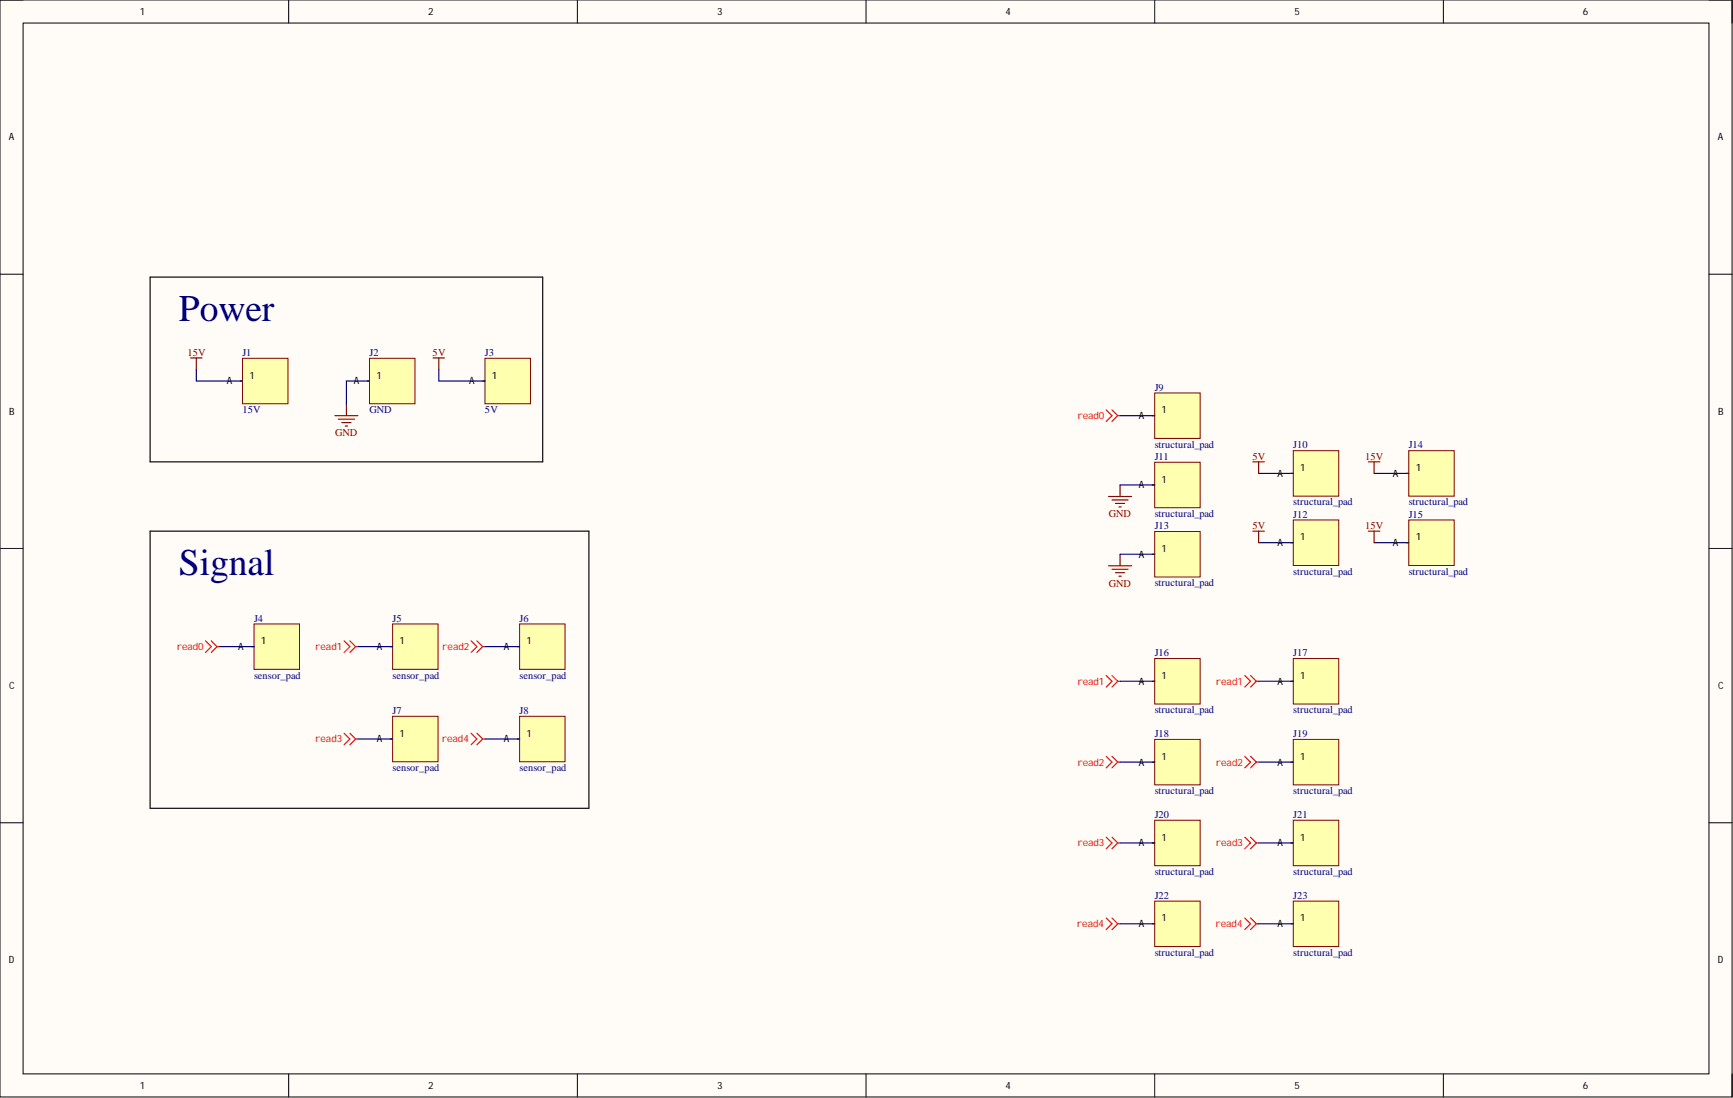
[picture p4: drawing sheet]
<svg xmlns="http://www.w3.org/2000/svg" width="381mm" height="241mm" viewBox="0 0 381 241" stroke-linecap="round" stroke-linejoin="round" font-family="sans-serif">
<path d="M0 0h380.8v241.1h-380.8z" fill-rule="evenodd" fill="#fffcf8"/>
<path d="M0 0h380.8v241.1h-380.8z" fill="none" stroke="#000" stroke-width=".22"/>
<path d="M5.1 5.1h370.6v230.9h-370.6z" fill-rule="evenodd" fill="#fffcf8"/>
<g fill="none" stroke="#000" stroke-width=".22">
<path d="M0 0h5.1M63.5 0v5.1M126.9 0v5.1M190.4 0v5.1M253.9 0v5.1M317.3 0v5.1M375.7 0h5.1v5.1M5.1 5.1h370.6v230.9h-370.6zM0 60.3h5.1M375.7 60.3h5.1M0 120.5h5.1M375.7 120.5h5.1"/>
<path d="M0 180.8h5.1M375.7 180.8h5.1M63.5 236v5.1M126.9 236v5.1M190.4 236v5.1M253.9 236v5.1M317.3 236v5.1M380.8 236v5.1"/>
</g>
<path d="M41.9 78.7h2.5M43.2 78.7v2.5M95.2 78.7h2.5M96.5 78.7v2.5M73.6 91.3h5.1M74.4 92.1h3.5M75.1 92.9h2.1M75.9 93.6h.5M76.2 88.8v2.5" fill="none" stroke="#800000" stroke-width=".25"/>
<path d="M33 60.9h86.3v40.6h-86.3zM33 116.7h96.5v60.9h-96.5z" fill="none" stroke="#000" stroke-width=".25"/>
<g fill="none" stroke="#f00" stroke-width=".25">
<path d="M45.2 140.8l1.3 1.3-1.3 1.3M46.5 140.8l1.2 1.3M47.7 142.1h.5M47.7 142.1l-1.2 1.3M75.7 140.8l1.2 1.3-1.2 1.3M76.9 140.8l1.3 1.3M78.2 142.1l-1.3 1.3M78.2 142.1h.5M103.6 140.8l1.2 1.3-1.2 1.3M104.8 140.8l1.3 1.3M106.1 142.1h.5M106.1 142.1l-1.3 1.3"/>
<path d="M75.7 161.1l1.2 1.3-1.2 1.3M76.9 161.1l1.3 1.3M78.2 162.4l-1.3 1.3M78.2 162.4h.5M103.6 161.1l1.2 1.3-1.2 1.3M104.8 161.1l1.3 1.3M106.1 162.4h.5M106.1 162.4l-1.3 1.3"/>
</g>
<path d="M53.3 78.7h10v10h-10z" fill-rule="evenodd" fill="#ffffb0"/>
<path d="M53.3 78.7h10v10h-10z" fill="none" stroke="#800000" stroke-width=".22"/>
<path d="M52.8 83.7h.5" fill="none" stroke="#000" stroke-width=".25"/>
<path d="M106.6 78.7h10v10h-10z" fill-rule="evenodd" fill="#ffffb0"/>
<path d="M106.6 78.7h10v10h-10z" fill="none" stroke="#800000" stroke-width=".22"/>
<path d="M106.1 83.7h.5" fill="none" stroke="#000" stroke-width=".25"/>
<path d="M81.2 78.7h10v10h-10z" fill-rule="evenodd" fill="#ffffb0"/>
<path d="M81.2 78.7h10v10h-10z" fill="none" stroke="#800000" stroke-width=".22"/>
<path d="M80.7 83.7h.5" fill="none" stroke="#000" stroke-width=".25"/>
<path d="M55.8 137.1h10v10h-10z" fill-rule="evenodd" fill="#ffffb0"/>
<path d="M55.8 137.1h10v10h-10z" fill="none" stroke="#800000" stroke-width=".22"/>
<path d="M55.4 142.1h.4" fill="none" stroke="#000" stroke-width=".25"/>
<path d="M86.3 137.1h10v10h-10z" fill-rule="evenodd" fill="#ffffb0"/>
<path d="M86.3 137.1h10v10h-10z" fill="none" stroke="#800000" stroke-width=".22"/>
<path d="M85.8 142.1h.5" fill="none" stroke="#000" stroke-width=".25"/>
<path d="M114.2 137.1h10v10h-10z" fill-rule="evenodd" fill="#ffffb0"/>
<path d="M114.2 137.1h10v10h-10z" fill="none" stroke="#800000" stroke-width=".22"/>
<path d="M113.7 142.1h.5" fill="none" stroke="#000" stroke-width=".25"/>
<path d="M114.2 157.4h10v10h-10z" fill-rule="evenodd" fill="#ffffb0"/>
<path d="M114.2 157.4h10v10h-10z" fill="none" stroke="#800000" stroke-width=".22"/>
<path d="M113.7 162.4h.5" fill="none" stroke="#000" stroke-width=".25"/>
<path d="M86.3 157.4h10v10h-10z" fill-rule="evenodd" fill="#ffffb0"/>
<path d="M86.3 157.4h10v10h-10z" fill="none" stroke="#800000" stroke-width=".22"/>
<path d="M85.8 162.4h.5" fill="none" stroke="#000" stroke-width=".25"/>
<path d="M243.2 90.1l1.3 1.2-1.3 1.3M244.5 90.1l1.2 1.2M245.7 91.3l-1.2 1.3M245.7 91.3h.5" fill="none" stroke="#f00" stroke-width=".25"/>
<g fill="none" stroke="#800000" stroke-width=".25">
<path d="M243.7 109.1h5.1M244.5 109.9h3.5M245.2 110.6h2.1M246 111.4h.5M246.2 106.6v2.5M275.4 101.5h2.6M275.4 116.7h2.6M276.7 101.5v2.5M276.7 116.7v2.6M243.7 124.3h5.1M244.5 125.1h3.5M245.2 125.9h2.1"/>
<path d="M246 126.6h.5M246.2 121.8v2.5"/>
</g>
<g fill="none" stroke="#000080" stroke-width=".25">
<path d="M43.2 81.2v2.5h10.1M81.2 83.7h-5v5.1M96.5 81.2v2.5h10.1M246.2 91.3h7.7M246.2 106.6h7.7M276.7 119.3h7.6M276.7 104h7.6M246.2 121.8h7.7M48.2 142.1h7.6M78.7 142.1h7.6M106.6 142.1h7.6M78.7 162.4h7.6"/>
<path d="M106.6 162.4h7.6"/>
</g>
<path d="M253.9 86.4h10v10h-10z" fill-rule="evenodd" fill="#ffffb0"/>
<path d="M253.9 86.4h10v10h-10z" fill="none" stroke="#800000" stroke-width=".22"/>
<path d="M253.4 91.3h.5" fill="none" stroke="#000" stroke-width=".25"/>
<path d="M253.9 101.6h10v10h-10z" fill-rule="evenodd" fill="#ffffb0"/>
<path d="M253.9 101.6h10v10h-10z" fill="none" stroke="#800000" stroke-width=".22"/>
<path d="M253.4 106.6h.5" fill="none" stroke="#000" stroke-width=".25"/>
<path d="M253.9 116.8h10v10h-10z" fill-rule="evenodd" fill="#ffffb0"/>
<path d="M253.9 116.8h10v10h-10z" fill="none" stroke="#800000" stroke-width=".22"/>
<path d="M253.4 121.8h.5" fill="none" stroke="#000" stroke-width=".25"/>
<path d="M284.3 99h10v10h-10z" fill-rule="evenodd" fill="#ffffb0"/>
<path d="M284.3 99h10v10h-10z" fill="none" stroke="#800000" stroke-width=".22"/>
<path d="M283.8 104h.5" fill="none" stroke="#000" stroke-width=".25"/>
<path d="M284.3 114.3h10v10h-10z" fill-rule="evenodd" fill="#ffffb0"/>
<path d="M284.3 114.3h10v10h-10z" fill="none" stroke="#800000" stroke-width=".22"/>
<path d="M283.8 119.3h.5" fill="none" stroke="#000" stroke-width=".25"/>
<path d="M302.1 119.3h7.6M302.1 104h7.6" fill="none" stroke="#000080" stroke-width=".25"/>
<path d="M300.8 101.5h2.6M300.8 116.7h2.6M302.1 101.5v2.5M302.1 116.7v2.6" fill="none" stroke="#800000" stroke-width=".25"/>
<path d="M309.7 99h10v10h-10z" fill-rule="evenodd" fill="#ffffb0"/>
<path d="M309.7 99h10v10h-10z" fill="none" stroke="#800000" stroke-width=".22"/>
<path d="M309.2 104h.5" fill="none" stroke="#000" stroke-width=".25"/>
<path d="M309.7 114.3h10v10h-10z" fill-rule="evenodd" fill="#ffffb0"/>
<path d="M309.7 114.3h10v10h-10z" fill="none" stroke="#800000" stroke-width=".22"/>
<path d="M309.2 119.3h.5" fill="none" stroke="#000" stroke-width=".25"/>
<path d="M243.2 148.4l1.3 1.3-1.3 1.3M244.5 148.4l1.2 1.3M245.7 149.7l-1.2 1.3M245.7 149.7h.5" fill="none" stroke="#f00" stroke-width=".25"/>
<path d="M246.2 149.7h7.7" fill="none" stroke="#000080" stroke-width=".25"/>
<path d="M253.9 144.7h10v10h-10z" fill-rule="evenodd" fill="#ffffb0"/>
<path d="M253.9 144.7h10v10h-10z" fill="none" stroke="#800000" stroke-width=".22"/>
<path d="M253.4 149.7h.5" fill="none" stroke="#000" stroke-width=".25"/>
<path d="M273.7 148.4l1.2 1.3-1.2 1.3M274.9 148.4l1.3 1.3M276.2 149.7l-1.3 1.3M276.2 149.7h.5" fill="none" stroke="#f00" stroke-width=".25"/>
<path d="M276.7 149.7h7.6" fill="none" stroke="#000080" stroke-width=".25"/>
<path d="M284.3 144.7h10v10h-10z" fill-rule="evenodd" fill="#ffffb0"/>
<path d="M284.3 144.7h10v10h-10z" fill="none" stroke="#800000" stroke-width=".22"/>
<path d="M283.8 149.7h.5" fill="none" stroke="#000" stroke-width=".25"/>
<path d="M243.2 166.2l1.3 1.3-1.3 1.3M244.5 166.2l1.2 1.3M245.7 167.5l-1.2 1.3M245.7 167.5h.5" fill="none" stroke="#f00" stroke-width=".25"/>
<path d="M246.2 167.5h7.7" fill="none" stroke="#000080" stroke-width=".25"/>
<path d="M253.9 162.5h10v10h-10z" fill-rule="evenodd" fill="#ffffb0"/>
<path d="M253.9 162.5h10v10h-10z" fill="none" stroke="#800000" stroke-width=".22"/>
<path d="M253.4 167.5h.5" fill="none" stroke="#000" stroke-width=".25"/>
<path d="M273.7 166.2l1.2 1.3-1.2 1.3M274.9 166.2l1.3 1.3M276.2 167.5l-1.3 1.3M276.2 167.5h.5" fill="none" stroke="#f00" stroke-width=".25"/>
<path d="M276.7 167.5h7.6" fill="none" stroke="#000080" stroke-width=".25"/>
<path d="M284.3 162.5h10v10h-10z" fill-rule="evenodd" fill="#ffffb0"/>
<path d="M284.3 162.5h10v10h-10z" fill="none" stroke="#800000" stroke-width=".22"/>
<path d="M283.8 167.5h.5" fill="none" stroke="#000" stroke-width=".25"/>
<path d="M243.2 184l1.3 1.2-1.3 1.3M244.5 184l1.2 1.2M245.7 185.2l-1.2 1.3M245.7 185.2h.5" fill="none" stroke="#f00" stroke-width=".25"/>
<path d="M246.2 185.2h7.7" fill="none" stroke="#000080" stroke-width=".25"/>
<path d="M253.9 180.3h10v9.9h-10z" fill-rule="evenodd" fill="#ffffb0"/>
<path d="M253.9 180.3h10v9.9h-10z" fill="none" stroke="#800000" stroke-width=".22"/>
<path d="M253.4 185.2h.5" fill="none" stroke="#000" stroke-width=".25"/>
<path d="M273.7 184l1.2 1.2-1.2 1.3M274.9 184l1.3 1.2M276.2 185.2l-1.3 1.3M276.2 185.2h.5" fill="none" stroke="#f00" stroke-width=".25"/>
<path d="M276.7 185.2h7.6" fill="none" stroke="#000080" stroke-width=".25"/>
<path d="M284.3 180.3h10v9.9h-10z" fill-rule="evenodd" fill="#ffffb0"/>
<path d="M284.3 180.3h10v9.9h-10z" fill="none" stroke="#800000" stroke-width=".22"/>
<path d="M283.8 185.2h.5" fill="none" stroke="#000" stroke-width=".25"/>
<path d="M243.2 201.7l1.3 1.3-1.3 1.3M244.5 201.7l1.2 1.3M245.7 203l-1.2 1.3M245.7 203h.5" fill="none" stroke="#f00" stroke-width=".25"/>
<path d="M246.2 203h7.7" fill="none" stroke="#000080" stroke-width=".25"/>
<path d="M253.9 198h10v10h-10z" fill-rule="evenodd" fill="#ffffb0"/>
<path d="M253.9 198h10v10h-10z" fill="none" stroke="#800000" stroke-width=".22"/>
<path d="M253.4 203h.5" fill="none" stroke="#000" stroke-width=".25"/>
<path d="M273.7 201.7l1.2 1.3-1.2 1.3M274.9 201.7l1.3 1.3M276.2 203l-1.3 1.3M276.2 203h.5" fill="none" stroke="#f00" stroke-width=".25"/>
<path d="M276.7 203h7.6" fill="none" stroke="#000080" stroke-width=".25"/>
<path d="M284.3 198h10v10h-10z" fill-rule="evenodd" fill="#ffffb0"/>
<path d="M284.3 198h10v10h-10z" fill="none" stroke="#800000" stroke-width=".22"/>
<path d="M283.8 203h.5" fill="none" stroke="#000" stroke-width=".25"/>
<g font-size="8.3" fill="#000080">
<text x="39.3" y="70.5">Power</text>
<text x="39.3" y="126.4">Signal</text>
</g>
<g font-size="2.3" fill="#800000">
<text x="41.2" y="78.2">15V</text>
<text x="95.1" y="78.2">5V</text>
<text x="73.7" y="95.9">GND</text>
<text x="275.4" y="101">5V</text>
<text x="300.2" y="101">15V</text>
<text x="243.8" y="113.7">GND</text>
<text x="275.4" y="116.2">5V</text>
<text x="300.2" y="116.2">15V</text>
<text x="243.8" y="128.9">GND</text>
</g>
<g font-size="2.3" fill="#000080">
<text x="53.3" y="78.2">J1</text>
<text x="81.2" y="78.2">J2</text>
<text x="106.6" y="78.2">J3</text>
<text x="253.9" y="85.9">J9</text>
<text x="53.3" y="90.8">15V</text>
<text x="81.2" y="90.8">GND</text>
<text x="106.6" y="90.8">5V</text>
<text x="253.9" y="98.4">structural_pad</text>
<text x="253.9" y="101.1">J11</text>
<text x="284.3" y="98.5">J10</text>
<text x="309.7" y="98.5">J14</text>
<text x="253.9" y="113.6">structural_pad</text>
<text x="284.3" y="111.1">structural_pad</text>
<text x="284.3" y="113.8">J12</text>
<text x="309.7" y="111.1">structural_pad</text>
<text x="309.7" y="113.8">J15</text>
<text x="253.9" y="116.3">J13</text>
<text x="253.9" y="128.8">structural_pad</text>
<text x="284.3" y="126.3">structural_pad</text>
<text x="309.7" y="126.3">structural_pad</text>
<text x="55.8" y="136.6">J4</text>
<text x="86.3" y="136.6">J5</text>
<text x="114.2" y="136.6">J6</text>
<text x="55.8" y="149.1">sensor_pad</text>
<text x="86.3" y="149.1">sensor_pad</text>
<text x="114.2" y="149.1">sensor_pad</text>
<text x="253.9" y="144.2">J16</text>
<text x="284.3" y="144.2">J17</text>
<text x="86.3" y="156.9">J7</text>
<text x="114.2" y="156.9">J8</text>
<text x="253.9" y="156.7">structural_pad</text>
<text x="253.9" y="162">J18</text>
<text x="284.3" y="156.7">structural_pad</text>
<text x="284.3" y="162">J19</text>
<text x="86.3" y="169.4">sensor_pad</text>
<text x="114.2" y="169.4">sensor_pad</text>
<text x="253.9" y="174.5">structural_pad</text>
<text x="253.9" y="179.7">J20</text>
<text x="284.3" y="174.5">structural_pad</text>
<text x="284.3" y="179.7">J21</text>
<text x="253.9" y="192.3">structural_pad</text>
<text x="253.9" y="197.5">J22</text>
<text x="284.3" y="192.3">structural_pad</text>
<text x="284.3" y="197.5">J23</text>
<text x="253.9" y="210">structural_pad</text>
<text x="284.3" y="210">structural_pad</text>
</g>
<g font-size="2.2">
<text x="30.7" y="3.3">1</text>
<text x="94.1" y="3.3">2</text>
<text x="157.6" y="3.3">3</text>
<text x="221" y="3.3">4</text>
<text x="284.6" y="3.3">5</text>
<text x="348" y="3.3">6</text>
<text x="1.9" y="30.9">A</text>
<text x="377.7" y="30.9">A</text>
<text x="54.8" y="83.2">1</text>
<text x="82.8" y="83.2">1</text>
<text x="108.1" y="83.2">1</text>
<text x="49.8" y="84.5">A</text>
<text x="77.8" y="84.5">A</text>
<text x="103.2" y="84.5">A</text>
<text x="2" y="91.1">B</text>
<text x="250.4" y="92.1">A</text>
<text x="255.4" y="90.8">1</text>
<text x="377.7" y="91.1">B</text>
<text x="250.4" y="107.3">A</text>
<text x="255.4" y="106.1">1</text>
<text x="280.9" y="104.8">A</text>
<text x="285.8" y="103.5">1</text>
<text x="306.2" y="104.8">A</text>
<text x="311.2" y="103.5">1</text>
<text x="285.8" y="118.8">1</text>
<text x="311.2" y="118.8">1</text>
<text x="250.4" y="122.6">A</text>
<text x="255.4" y="121.3">1</text>
<text x="280.9" y="120">A</text>
<text x="306.2" y="120">A</text>
<text x="52.4" y="142.9">A</text>
<text x="57.4" y="141.6">1</text>
<text x="82.8" y="142.9">A</text>
<text x="87.8" y="141.6">1</text>
<text x="110.8" y="142.9">A</text>
<text x="115.8" y="141.6">1</text>
<text x="255.4" y="149.2">1</text>
<text x="285.8" y="149.2">1</text>
<text x="2" y="151.4">C</text>
<text x="250.4" y="150.5">A</text>
<text x="280.9" y="150.5">A</text>
<text x="377.7" y="151.4">C</text>
<text x="87.8" y="161.9">1</text>
<text x="115.8" y="161.9">1</text>
<text x="82.8" y="163.2">A</text>
<text x="110.8" y="163.2">A</text>
<text x="255.4" y="167">1</text>
<text x="285.8" y="167">1</text>
<text x="250.4" y="168.2">A</text>
<text x="280.9" y="168.2">A</text>
<text x="255.4" y="184.7">1</text>
<text x="285.8" y="184.7">1</text>
<text x="250.4" y="186">A</text>
<text x="280.9" y="186">A</text>
<text x="250.4" y="203.8">A</text>
<text x="255.4" y="202.5">1</text>
<text x="280.9" y="203.8">A</text>
<text x="285.8" y="202.5">1</text>
<text x="1.9" y="211.6">D</text>
<text x="377.7" y="211.6">D</text>
<text x="30.7" y="239.3">1</text>
<text x="94.1" y="239.3">2</text>
<text x="157.6" y="239.3">3</text>
<text x="221" y="239.3">4</text>
<text x="284.6" y="239.3">5</text>
<text x="348" y="239.3">6</text>
</g>
<g font-size="2.2" fill="#f00">
<text x="236.9" y="92.1">read0</text>
<text x="38.8" y="142.9">read0</text>
<text x="69.3" y="142.9">read1</text>
<text x="97.2" y="142.9">read2</text>
<text x="236.9" y="150.5">read1</text>
<text x="267.3" y="150.5">read1</text>
<text x="69.3" y="163.2">read3</text>
<text x="97.1" y="163.2">read4</text>
<text x="236.9" y="168.2">read2</text>
<text x="267.3" y="168.2">read2</text>
<text x="236.9" y="186">read3</text>
<text x="267.3" y="186">read3</text>
<text x="236.8" y="203.8">read4</text>
<text x="267.2" y="203.8">read4</text>
</g>
</svg>
